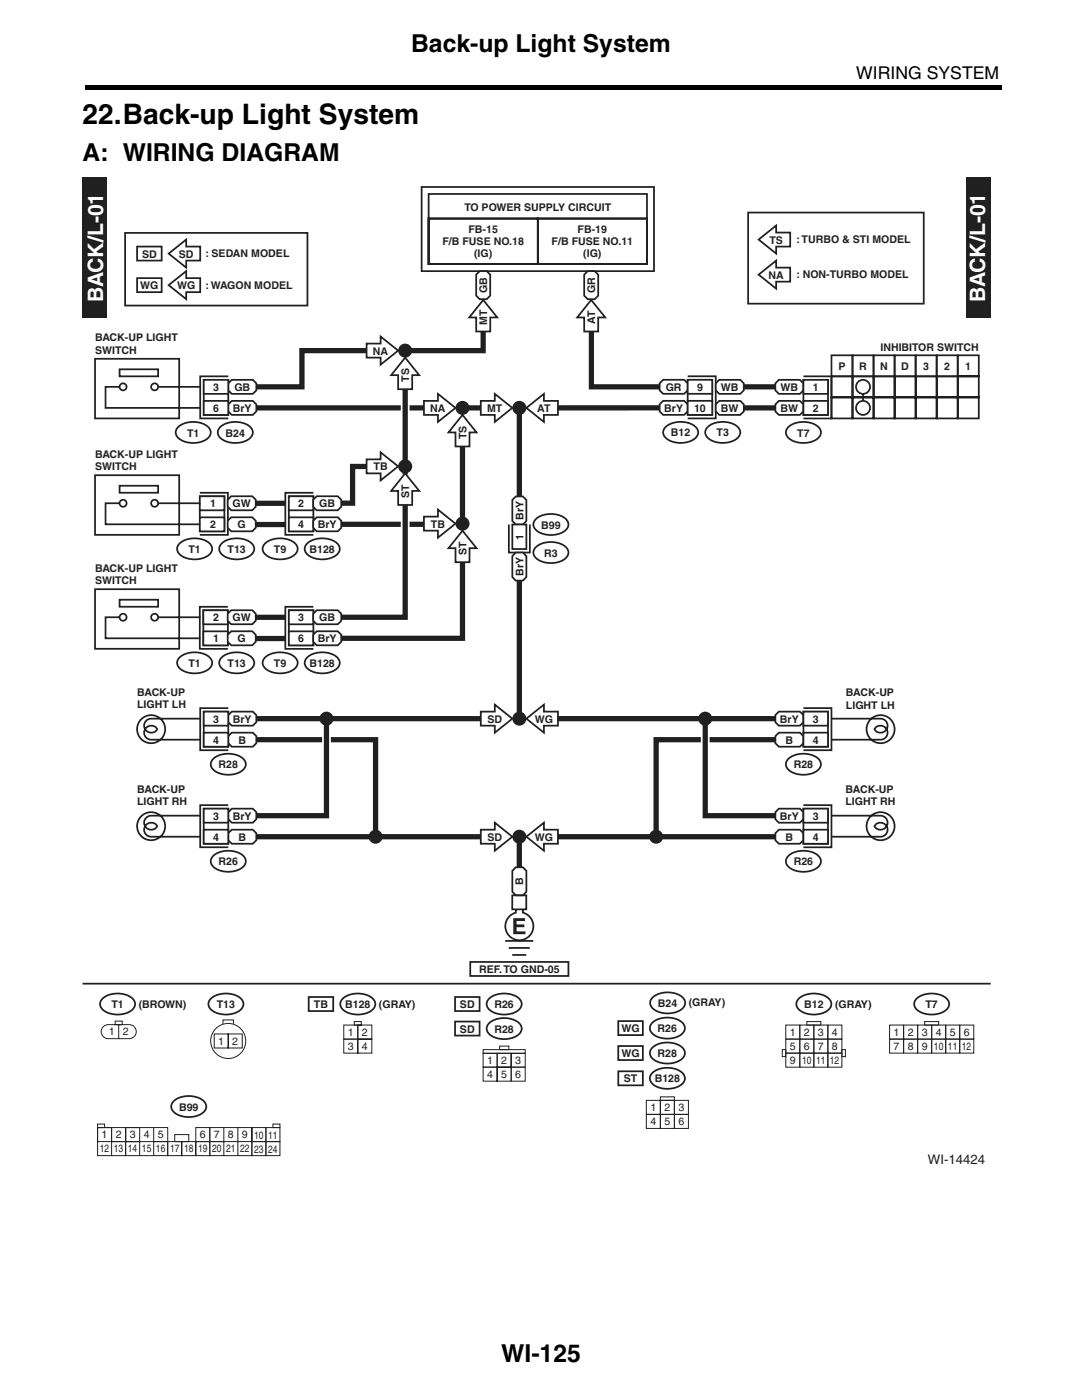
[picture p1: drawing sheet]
<svg xmlns="http://www.w3.org/2000/svg" width="216mm" height="279mm" viewBox="0 0 216 279" stroke-linecap="round" stroke-linejoin="round" font-family="sans-serif">
<path d="M17 17h183v.8h-183z" fill="#000"/>
<path d="M16.5 196.4h181.2" fill="none" stroke="#231f20" stroke-width=".35"/>
<g fill="#231f20">
<path d="M16.5 35.4h4.9v28h-4.9z"/>
<path d="M192.8 35.4h4.9v28h-4.9z"/>
</g>
<path d="M73.2 70h-12.9v7.2h-14M118 63.2v14h13.7M89.5 81.4h-38.3M92.3 88.4v15.9M92.3 81.4h5.8M63.2 104.7h25.9M51.2 147.7h23.8v19.3M106.5 143.5h48.3" fill="none" stroke="#231f20" stroke-width="1.1" stroke-linecap="butt"/>
<path d="M80.9 78.5v40.7z" fill="#fff"/>
<path d="M80.9 78.5v40.7" fill="none" stroke="#fff" stroke-width="1.8" stroke-linecap="butt"/>
<path d="M65.2 145.6v9.9z" fill="#fff"/>
<path d="M65.2 145.6v9.9" fill="none" stroke="#fff" stroke-width="1.8" stroke-linecap="butt"/>
<path d="M95.1 54.8l.7-.7h1.4l.7 .7v4.2l-.7 .7h-1.4l-.7-.7zM102.3 173.8l.7-.7h1.4l.7 .7v4.2l-.7 .7h-1.4l-.7-.7zM93.9 192h19.6v2.8h-19.6z" fill="none" stroke="#231f20" stroke-width=".35"/>
<path d="M102.5 183.3h2.3v.6h-1.7v.6h1.6v.6h-1.6v.8h1.8v.6h-2.4z" fill="#231f20"/>
<path d="M102.2 178.7h2.8v2.8h-2.8zM100.8 187.8h5.6M101.5 189.2h4.2M102.2 190.6h2.8M103 181.5v.7a2.8 2.8 0 0 0-1.6 4.3 2.8 2.8 0 0 0 4.6 0 2.8 2.8 0 0 0-1.6-4.3v-.7" fill="none" stroke="#231f20" stroke-width=".35"/>
<g fill="#231f20">
<circle cx="92.3" cy="81.4" r="1.4"/>
<circle cx="80.9" cy="70" r="1.4"/>
</g>
<path d="M151.4 47.8l3.5-2.8v1.4h2.8v2.8h-2.8v1.4z" fill="#fff"/>
<path d="M151.4 47.8l3.5-2.8v1.4h2.8v2.8h-2.8v1.4z" fill="none" stroke="#231f20" stroke-width=".35"/>
<path d="M151.4 54.8l3.5-2.8v1.4h2.8v2.8h-2.8v1.4z" fill="#fff"/>
<path d="M149.3 42.4h35.1v18.2h-35.1zM151.4 54.8l3.5-2.8v1.4h2.8v2.8h-2.8v1.4zM68.3 199.5a4.8 4.8 0 0 1 6.3 0 1.63 1.63 0 0 1-1 2.6 4.9 4.9 0 0 1-5.3-.8 1.38 1.38 0 0 1 0-1.8z" fill="none" stroke="#231f20" stroke-width=".35"/>
<path d="M68.6 204.6h2.8v2.8h-2.8zM68.6 207.4h2.8v2.8h-2.8zM70.7 203.9h1.4v.7h-1.4zM71.4 204.6h2.8v2.8h-2.8zM71.4 207.4h2.8v2.8h-2.8z" fill="none" stroke="#231f20" stroke-width=".2"/>
<path d="M40.7 75.8h4.9v7h-4.9z" fill="#fff"/>
<path d="M40.7 75.8h4.9v7h-4.9zM45.6 75.1h-5.6v8.4h5.6" fill="none" stroke="#231f20" stroke-width=".35"/>
<path d="M46.3 75.8h4.2l.7 .7v1.4l-.7 .7h-4.2l-.7-.7v-1.4z" fill="#fff"/>
<path d="M46.3 75.8h4.2l.7 .7v1.4l-.7 .7h-4.2l-.7-.7v-1.4z" fill="none" stroke="#231f20" stroke-width=".35"/>
<path d="M46.3 80h4.2l.7 .7v1.4l-.7 .7h-4.2l-.7-.7v-1.4z" fill="#fff"/>
<path d="M46.3 80h4.2l.7 .7v1.4l-.7 .7h-4.2l-.7-.7v-1.4z" fill="none" stroke="#231f20" stroke-width=".35"/>
<path d="M40.7 80h4.9v2.8h-4.9z" fill="#fff"/>
<path d="M40.7 80h4.9v2.8h-4.9z" fill="none" stroke="#231f20" stroke-width=".35"/>
<path d="M40.7 75.8h4.9v2.8h-4.9z" fill="#fff"/>
<path d="M40.7 75.8h4.9v2.8h-4.9z" fill="none" stroke="#231f20" stroke-width=".35"/>
<path d="M57.7 99.1h4.9v7h-4.9z" fill="#fff"/>
<path d="M57.7 99.1h4.9v7h-4.9zM62.6 98.4h-5.6v8.4h5.6" fill="none" stroke="#231f20" stroke-width=".35"/>
<path d="M57.7 103.3h4.9v2.8h-4.9z" fill="#fff"/>
<path d="M57.7 103.3h4.9v2.8h-4.9z" fill="none" stroke="#231f20" stroke-width=".35"/>
<path d="M57.7 99.1h4.9v2.8h-4.9z" fill="#fff"/>
<path d="M35.4 85.4a4.8 4.8 0 0 1 6.3 0 1.63 1.63 0 0 1-.9 2.6 4.9 4.9 0 0 1-5.4-.8 1.38 1.38 0 0 1 0-1.8zM43.8 85.4a4.8 4.8 0 0 1 6.3 0 1.63 1.63 0 0 1-.9 2.6 4.9 4.9 0 0 1-5.4-.8 1.38 1.38 0 0 1 0-1.8zM57.7 99.1h4.9v2.8h-4.9z" fill="none" stroke="#231f20" stroke-width=".35"/>
<path d="M160.4 75.8h4.9v7h-4.9z" fill="#fff"/>
<path d="M160.4 75.8h4.9v7h-4.9zM160.4 75.1h5.6v8.4h-5.6" fill="none" stroke="#231f20" stroke-width=".35"/>
<path d="M155.5 75.8h4.2l.7 .7v1.4l-.7 .7h-4.2l-.7-.7v-1.4z" fill="#fff"/>
<path d="M155.5 75.8h4.2l.7 .7v1.4l-.7 .7h-4.2l-.7-.7v-1.4z" fill="none" stroke="#231f20" stroke-width=".35"/>
<path d="M160.4 75.8h4.9v2.8h-4.9z" fill="#fff"/>
<path d="M160.4 75.8h4.9v2.8h-4.9z" fill="none" stroke="#231f20" stroke-width=".35"/>
<path d="M155.5 80h4.2l.7 .7v1.4l-.7 .7h-4.2l-.7-.7v-1.4z" fill="#fff"/>
<path d="M155.5 80h4.2l.7 .7v1.4l-.7 .7h-4.2l-.7-.7v-1.4z" fill="none" stroke="#231f20" stroke-width=".35"/>
<path d="M160.4 80h4.9v2.8h-4.9z" fill="#fff"/>
<path d="M157.2 85.4a4.8 4.8 0 0 1 6.3 0 1.63 1.63 0 0 1-.9 2.6 4.9 4.9 0 0 1-5.4-.8 1.38 1.38 0 0 1 0-1.8zM160.4 80h4.9v2.8h-4.9z" fill="none" stroke="#231f20" stroke-width=".35"/>
<path d="M137.3 75.8h4.9v7h-4.9z" fill="#fff"/>
<path d="M137.3 75.8h4.9v7h-4.9zM137.3 75.1h5.6v8.4h-5.6" fill="none" stroke="#231f20" stroke-width=".35"/>
<path d="M132.4 75.8h4.2l.7 .7v1.4l-.7 .7h-4.2l-.7-.7v-1.4z" fill="#fff"/>
<path d="M132.4 75.8h4.2l.7 .7v1.4l-.7 .7h-4.2l-.7-.7v-1.4z" fill="none" stroke="#231f20" stroke-width=".35"/>
<path d="M137.3 75.8h4.9v2.8h-4.9z" fill="#fff"/>
<path d="M137.3 75.8h4.9v2.8h-4.9z" fill="none" stroke="#231f20" stroke-width=".35"/>
<path d="M132.4 80h4.2l.7 .7v1.4l-.7 .7h-4.2l-.7-.7v-1.4z" fill="#fff"/>
<path d="M132.4 80h4.2l.7 .7v1.4l-.7 .7h-4.2l-.7-.7v-1.4z" fill="none" stroke="#231f20" stroke-width=".35"/>
<path d="M137.3 80h4.9v2.8h-4.9z" fill="#fff"/>
<path d="M137.3 80h4.9v2.8h-4.9z" fill="none" stroke="#231f20" stroke-width=".35"/>
<path d="M143.6 75.8h4.2l.7 .7v1.4l-.7 .7h-4.2l-.7-.7v-1.4z" fill="#fff"/>
<path d="M143.6 75.8h4.2l.7 .7v1.4l-.7 .7h-4.2l-.7-.7v-1.4z" fill="none" stroke="#231f20" stroke-width=".35"/>
<path d="M142.9 80.7l.7-.7h4.2l.7 .7v1.4l-.7 .7h-4.2l-.7-.7z" fill="#fff"/>
<path d="M132.7 85.4a4.8 4.8 0 0 1 6.3 0 1.63 1.63 0 0 1-.9 2.6 4.9 4.9 0 0 1-5.4-.8 1.38 1.38 0 0 1 0-1.8zM141.1 85.4a4.8 4.8 0 0 1 6.3 0 1.63 1.63 0 0 1-.9 2.6 4.9 4.9 0 0 1-5.4-.8 1.38 1.38 0 0 1 0-1.8zM142.9 80.7l.7-.7h4.2l.7 .7v1.4l-.7 .7h-4.2l-.7-.7z" fill="none" stroke="#231f20" stroke-width=".35"/>
<path d="M40.7 142.1h4.9v7h-4.9z" fill="#fff"/>
<path d="M40.7 142.1h4.9v7h-4.9zM45.6 141.4h-5.6v8.4h5.6" fill="none" stroke="#231f20" stroke-width=".35"/>
<path d="M46.3 142.1h4.2l.7 .7v1.4l-.7 .7h-4.2l-.7-.7v-1.4z" fill="#fff"/>
<path d="M46.3 142.1h4.2l.7 .7v1.4l-.7 .7h-4.2l-.7-.7v-1.4z" fill="none" stroke="#231f20" stroke-width=".35"/>
<path d="M46.3 146.3h4.2l.7 .7v1.4l-.7 .7h-4.2l-.7-.7v-1.4z" fill="#fff"/>
<path d="M46.3 146.3h4.2l.7 .7v1.4l-.7 .7h-4.2l-.7-.7v-1.4z" fill="none" stroke="#231f20" stroke-width=".35"/>
<path d="M40.7 146.3h4.9v2.8h-4.9z" fill="#fff"/>
<path d="M40.7 146.3h4.9v2.8h-4.9z" fill="none" stroke="#231f20" stroke-width=".35"/>
<path d="M40.7 142.1h4.9v2.8h-4.9z" fill="#fff"/>
<g fill="none" stroke="#231f20" stroke-width=".35">
<path d="M40 143.5h-9.8a1.4 1.4 0 0 0-1.2 2.1 1.4 1.4 0 0 0 2.4 0 1.4 1.4 0 0 0-2.4 0 1.4 1.4 0 0 0 1.2 2.1h9.8M40.7 142.1h4.9v2.8h-4.9zM42.4 151.6a4.8 4.8 0 0 1 6.3 0 1.63 1.63 0 0 1-.9 2.6 4.9 4.9 0 0 1-5.4-.7 1.38 1.38 0 0 1 0-1.9z"/>
<circle cx="30.2" cy="145.6" r="2.8"/>
</g>
<path d="M40.7 161.4h4.9v7h-4.9z" fill="#fff"/>
<path d="M40.7 161.4h4.9v7h-4.9zM45.6 160.7h-5.6v8.4h5.6" fill="none" stroke="#231f20" stroke-width=".35"/>
<path d="M45.6 162.1l.7-.7h4.2l.7 .7v1.4l-.7 .7h-4.2l-.7-.7z" fill="#fff"/>
<path d="M45.6 162.1l.7-.7h4.2l.7 .7v1.4l-.7 .7h-4.2l-.7-.7z" fill="none" stroke="#231f20" stroke-width=".35"/>
<path d="M46.3 165.6h4.2l.7 .7v1.4l-.7 .7h-4.2l-.7-.7v-1.4z" fill="#fff"/>
<path d="M46.3 165.6h4.2l.7 .7v1.4l-.7 .7h-4.2l-.7-.7v-1.4z" fill="none" stroke="#231f20" stroke-width=".35"/>
<path d="M40.7 165.6h4.9v2.8h-4.9z" fill="#fff"/>
<path d="M40.7 165.6h4.9v2.8h-4.9z" fill="none" stroke="#231f20" stroke-width=".35"/>
<path d="M40.7 161.4h4.9v2.8h-4.9z" fill="#fff"/>
<g fill="none" stroke="#231f20" stroke-width=".35">
<path d="M166 143.5h9.8a1.4 1.4 0 0 1 1.2 2.1 1.4 1.4 0 0 1-2.4 0 1.4 1.4 0 0 1 2.4 0 1.4 1.4 0 0 1-1.2 2.1h-9.8M40 162.8h-9.8a1.4 1.4 0 0 0-1.2 2.1 1.4 1.4 0 0 0 2.4 0 1.4 1.4 0 0 0-2.4 0 1.4 1.4 0 0 0 1.2 2.1h9.8M40.7 161.4h4.9v2.8h-4.9zM42.4 171a4.8 4.8 0 0 1 6.3 0 1.63 1.63 0 0 1-.9 2.6 4.9 4.9 0 0 1-5.4-.8 1.38 1.38 0 0 1 0-1.8z"/>
<circle cx="175.8" cy="145.6" r="2.8"/>
<circle cx="30.2" cy="164.9" r="2.8"/>
</g>
<path d="M160.4 142.1h4.9v7h-4.9z" fill="#fff"/>
<path d="M160.4 142.1h4.9v7h-4.9zM160.4 141.3h5.6v8.5h-5.6" fill="none" stroke="#231f20" stroke-width=".35"/>
<path d="M155.5 142.1h4.2l.7 .7v1.4l-.7 .7h-4.2l-.7-.7v-1.4z" fill="#fff"/>
<path d="M155.5 142.1h4.2l.7 .7v1.4l-.7 .7h-4.2l-.7-.7v-1.4z" fill="none" stroke="#231f20" stroke-width=".35"/>
<path d="M160.4 142.1h4.9v2.8h-4.9z" fill="#fff"/>
<path d="M160.4 142.1h4.9v2.8h-4.9z" fill="none" stroke="#231f20" stroke-width=".35"/>
<path d="M154.8 147l.7-.7h4.2l.7 .7v1.4l-.7 .7h-4.2l-.7-.7z" fill="#fff"/>
<path d="M154.8 147l.7-.7h4.2l.7 .7v1.4l-.7 .7h-4.2l-.7-.7z" fill="none" stroke="#231f20" stroke-width=".35"/>
<path d="M160.4 146.3h4.9v2.8h-4.9z" fill="#fff"/>
<g fill="none" stroke="#231f20" stroke-width=".35">
<path d="M160.4 146.3h4.9v2.8h-4.9zM166 162.8h9.8a1.4 1.4 0 0 1 1.2 2.1 1.4 1.4 0 0 1-2.4 0 1.4 1.4 0 0 1 2.4 0 1.4 1.4 0 0 1-1.2 2.1h-9.8"/>
<circle cx="175.8" cy="164.9" r="2.8"/>
</g>
<path d="M160.4 161.4h4.9v7h-4.9z" fill="#fff"/>
<path d="M160.4 161.4h4.9v7h-4.9zM160.4 160.7h5.6v8.4h-5.6" fill="none" stroke="#231f20" stroke-width=".35"/>
<path d="M155.5 161.4h4.2l.7 .7v1.4l-.7 .7h-4.2l-.7-.7v-1.4z" fill="#fff"/>
<path d="M155.5 161.4h4.2l.7 .7v1.4l-.7 .7h-4.2l-.7-.7v-1.4z" fill="none" stroke="#231f20" stroke-width=".35"/>
<path d="M160.4 161.4h4.9v2.8h-4.9z" fill="#fff"/>
<path d="M160.4 161.4h4.9v2.8h-4.9z" fill="none" stroke="#231f20" stroke-width=".35"/>
<path d="M154.8 166.3l.7-.7h4.2l.7 .7v1.4l-.7 .7h-4.2l-.7-.7z" fill="#fff"/>
<path d="M154.8 166.3l.7-.7h4.2l.7 .7v1.4l-.7 .7h-4.2l-.7-.7z" fill="none" stroke="#231f20" stroke-width=".35"/>
<path d="M160.4 165.6h4.9v2.8h-4.9z" fill="#fff"/>
<g fill="none" stroke="#231f20" stroke-width=".35">
<path d="M84.2 37.3h46.3v16.8h-46.3zM85.6 38.7h43.5v14h-43.5zM85.6 43.6h21.7v9.1h-21.7zM85.6 43.6h43.5v9.1h-43.5zM107.3 43.6h21.8v9.1h-21.8zM19 71.6h16.8v11.9h-16.8zM23.9 73.7h7.7v1.4h-7.7zM23.9 77.2h-2.8v4.2h18.9M31.6 77.2h8.4M157.2 151.6a4.8 4.8 0 0 1 6.3 0 1.63 1.63 0 0 1-.9 2.6 4.9 4.9 0 0 1-5.4-.7 1.38 1.38 0 0 1 0-1.9zM157.2 171a4.8 4.8 0 0 1 6.3 0 1.63 1.63 0 0 1-.9 2.6 4.9 4.9 0 0 1-5.4-.8 1.38 1.38 0 0 1 0-1.8zM160.4 165.6h4.9v2.8h-4.9z"/>
<circle cx="24.6" cy="77.2" r=".7"/>
<circle cx="30.9" cy="77.2" r=".7"/>
</g>
<path d="M62.5 99.8l.7-.7h4.2l.7 .7v1.4l-.7 .7h-4.2l-.7-.7z" fill="#fff"/>
<path d="M62.5 99.8l.7-.7h4.2l.7 .7v1.4l-.7 .7h-4.2l-.7-.7z" fill="none" stroke="#231f20" stroke-width=".35"/>
<path d="M62.5 104l.7-.7h4.2l.7 .7v1.4l-.7 .7h-4.2l-.7-.7z" fill="#fff"/>
<path d="M52.8 108.6a4.8 4.8 0 0 1 6.3 0 1.63 1.63 0 0 1-1 2.6 4.9 4.9 0 0 1-5.3-.7 1.38 1.38 0 0 1 0-1.9zM61.2 108.6a4.8 4.8 0 0 1 6.3 0 1.63 1.63 0 0 1-1 2.6 4.9 4.9 0 0 1-5.3-.7 1.38 1.38 0 0 1 0-1.9zM62.5 104l.7-.7h4.2l.7 .7v1.4l-.7 .7h-4.2l-.7-.7zM106.8 103.8a4.8 4.8 0 0 1 6.3 0 1.63 1.63 0 0 1-.9 2.5 4.9 4.9 0 0 1-5.4-.7 1.38 1.38 0 0 1 0-1.8zM106.8 109.4a4.8 4.8 0 0 1 6.3 0 1.63 1.63 0 0 1-.9 2.5 4.9 4.9 0 0 1-5.4-.7 1.38 1.38 0 0 1 0-1.8z" fill="none" stroke="#231f20" stroke-width=".35"/>
<path d="M39.9 99.1h4.9v7h-4.9z" fill="#fff"/>
<path d="M39.9 99.1h4.9v7h-4.9zM39.9 98.4h5.6v8.4h-5.6" fill="none" stroke="#231f20" stroke-width=".35"/>
<path d="M39.9 99.1h4.9v2.8h-4.9z" fill="#fff"/>
<path d="M39.9 99.1h4.9v2.8h-4.9z" fill="none" stroke="#231f20" stroke-width=".35"/>
<path d="M39.9 103.3h4.9v2.8h-4.9z" fill="#fff"/>
<path d="M39.9 103.3h4.9v2.8h-4.9z" fill="none" stroke="#231f20" stroke-width=".35"/>
<path d="M46.2 99.1h4.2l.7 .7v1.4l-.7 .7h-4.2l-.7-.7v-1.4z" fill="#fff"/>
<path d="M46.2 99.1h4.2l.7 .7v1.4l-.7 .7h-4.2l-.7-.7v-1.4z" fill="none" stroke="#231f20" stroke-width=".35"/>
<path d="M46.2 103.3h4.2l.7 .7v1.4l-.7 .7h-4.2l-.7-.7v-1.4z" fill="#fff"/>
<g fill="none" stroke="#231f20" stroke-width=".35">
<path d="M116.6 54.8l.7-.7h1.4l.7 .7v4.2l-.7 .7h-1.4l-.7-.7zM19 94.9h16.8v11.9h-16.8zM23.9 97h7.7v1.4h-7.7zM23.9 100.5h-2.8v4.2h18.9M31.6 100.5h8.4M35.7 108.6a4.8 4.8 0 0 1 6.3 0 1.63 1.63 0 0 1-1 2.6 4.9 4.9 0 0 1-5.3-.7 1.38 1.38 0 0 1 0-1.9zM44.1 108.6a4.8 4.8 0 0 1 6.3 0 1.63 1.63 0 0 1-1 2.6 4.9 4.9 0 0 1-5.3-.7 1.38 1.38 0 0 1 0-1.9zM46.2 103.3h4.2l.7 .7v1.4l-.7 .7h-4.2l-.7-.7v-1.4z"/>
<circle cx="24.6" cy="100.5" r=".7"/>
<circle cx="30.9" cy="100.5" r=".7"/>
</g>
<path d="M96.4 63.3v6.7h-15" fill="none" stroke="#231f20" stroke-width="1.1" stroke-linecap="butt"/>
<path d="M118 59.9l2.8 3.5h-1.4v2.8h-2.8v-2.8h-1.4z" fill="#fff"/>
<path d="M118 59.9l2.8 3.5h-1.4v2.8h-2.8v-2.8h-1.4z" fill="none" stroke="#231f20" stroke-width=".35"/>
<path d="M96.5 59.9l2.8 3.5h-1.4v2.8h-2.8v-2.8h-1.4z" fill="#fff"/>
<path d="M96.5 59.9l2.8 3.5h-1.4v2.8h-2.8v-2.8h-1.4z" fill="none" stroke="#231f20" stroke-width=".35"/>
<g fill="#231f20">
<circle cx="103.7" cy="143.5" r="1.4"/>
<circle cx="65.2" cy="143.5" r="1.4"/>
<circle cx="75" cy="167" r="1.4"/>
</g>
<path d="M105.1 143.5l3.5-2.8v1.4h2.8v2.8h-2.8v1.4z" fill="#fff"/>
<path d="M105.1 143.5l3.5-2.8v1.4h2.8v2.8h-2.8v1.4z" fill="none" stroke="#231f20" stroke-width=".35"/>
<path d="M96 142.1h2.8v-1.4l3.5 2.8-3.5 2.8v-1.4h-2.8z" fill="#fff"/>
<path d="M96 142.1h2.8v-1.4l3.5 2.8-3.5 2.8v-1.4h-2.8z" fill="none" stroke="#231f20" stroke-width=".35"/>
<path d="M131.7 81.4h-23.7" fill="none" stroke="#231f20" stroke-width="1.1" stroke-linecap="butt"/>
<circle cx="103.7" cy="81.4" r="1.4" fill="#231f20"/>
<path d="M105.1 81.4l3.5-2.8v1.4h2.8v2.8h-2.8v1.4z" fill="#fff"/>
<path d="M105.1 81.4l3.5-2.8v1.4h2.8v2.8h-2.8v1.4z" fill="none" stroke="#231f20" stroke-width=".35"/>
<path d="M96 80h2.8v-1.4l3.5 2.8-3.5 2.8v-1.4h-2.8z" fill="#fff"/>
<path d="M96 80h2.8v-1.4l3.5 2.8-3.5 2.8v-1.4h-2.8z" fill="none" stroke="#231f20" stroke-width=".35"/>
<path d="M84.6 80h2.8v-1.4l3.5 2.8-3.5 2.8v-1.4h-2.8z" fill="#fff"/>
<path d="M84.6 80h2.8v-1.4l3.5 2.8-3.5 2.8v-1.4h-2.8z" fill="none" stroke="#231f20" stroke-width=".35"/>
<path d="M92.3 82.8l2.8 3.5h-1.4v2.8h-2.8v-2.8h-1.4z" fill="#fff"/>
<path d="M92.3 82.8l2.8 3.5h-1.4v2.8h-2.8v-2.8h-1.4z" fill="none" stroke="#231f20" stroke-width=".35"/>
<path d="M73.2 68.6h2.8v-1.4l3.5 2.8-3.5 2.8v-1.4h-2.8z" fill="#fff"/>
<path d="M73.2 68.6h2.8v-1.4l3.5 2.8-3.5 2.8v-1.4h-2.8z" fill="none" stroke="#231f20" stroke-width=".35"/>
<path d="M80.9 71.4l2.8 3.5h-1.4v2.8h-2.8v-2.8h-1.4z" fill="#fff"/>
<g fill="none" stroke="#231f20" stroke-width=".35">
<path d="M80.9 71.4l2.8 3.5h-1.4v2.8h-2.8v-2.8h-1.4zM166 75.1h4.2v4.2h-4.2zM166 70.9h4.2v4.2h-4.2zM166 79.3h4.2v4.2h-4.2zM170.2 70.9h4.2v4.2h-4.2zM170.2 75.1h4.2v4.2h-4.2zM170.2 79.3h4.2v4.2h-4.2zM172.3 78.6v1.4M174.4 70.9h4.2v4.2h-4.2zM174.4 75.1h4.2v4.2h-4.2zM174.4 79.3h4.2v4.2h-4.2zM178.6 70.9h4.2v4.2h-4.2z"/>
<path d="M178.6 79.3h4.2v4.2h-4.2zM178.6 75.1h4.2v4.2h-4.2zM182.8 75.1h4.2v4.2h-4.2zM182.8 70.9h4.2v4.2h-4.2zM182.8 79.3h4.2v4.2h-4.2zM187 79.3h4.2v4.2h-4.2zM187 75.1h4.2v4.2h-4.2zM187 70.9h4.2v4.2h-4.2zM191.2 70.9h4.2v4.2h-4.2zM191.2 75.1h4.2v4.2h-4.2zM191.2 79.3h4.2v4.2h-4.2zM101.6 104.7v5.6h4.2v-5.6"/>
<circle cx="172.3" cy="77.2" r="1.4"/>
<circle cx="172.3" cy="81.4" r="1.4"/>
</g>
<path d="M80.9 77.7v17M148.5 77.2h6.3M148.5 81.4h6.3" fill="none" stroke="#231f20" stroke-width="1.1" stroke-linecap="butt"/>
<path d="M102.3 111l.7-.7h1.4l.7 .7v4.2l-.7 .7h-1.4l-.7-.7z" fill="#fff"/>
<path d="M102.3 111l.7-.7h1.4l.7 .7v4.2l-.7 .7h-1.4l-.7-.7z" fill="none" stroke="#231f20" stroke-width=".35"/>
<path d="M103 99.1h1.4l.7 .7v4.2l-.7 .7h-1.4l-.7-.7v-4.2z" fill="#fff"/>
<path d="M103 99.1h1.4l.7 .7v4.2l-.7 .7h-1.4l-.7-.7v-4.2z" fill="none" stroke="#231f20" stroke-width=".35"/>
<path d="M102.3 104.7h2.8v4.9h-2.8z" fill="#fff"/>
<path d="M102.3 104.7h2.8v4.9h-2.8z" fill="none" stroke="#231f20" stroke-width=".35"/>
<path d="M103.7 81.4v17.7M103.7 115.9v27.6M51.2 143.5h44.8M65.2 143.5v19.3h-14M154.8 147.7h-23.8v19.3" fill="none" stroke="#231f20" stroke-width="1.1" stroke-linecap="butt"/>
<path d="M140.8 145.6v9.9z" fill="#fff"/>
<path d="M140.8 145.6v9.9" fill="none" stroke="#fff" stroke-width="1.8" stroke-linecap="butt"/>
<g fill="#231f20">
<circle cx="140.8" cy="143.5" r="1.4"/>
<circle cx="131" cy="167" r="1.4"/>
</g>
<path d="M140.8 143.5v19.3h14M51.2 167h48.3M103.7 167v6.1M107.9 167h46.9" fill="none" stroke="#231f20" stroke-width="1.1" stroke-linecap="butt"/>
<g fill="none" stroke="#231f20" stroke-width=".35">
<path d="M42 199.5a4.8 4.8 0 0 1 6.2 0 1.63 1.63 0 0 1-.9 2.6 4.9 4.9 0 0 1-5.3-.8 1.38 1.38 0 0 1 0-1.8zM61.6 199h4.9v2.8h-4.9zM90.8 199h4.9v2.8h-4.9zM97.5 199.5a4.8 4.8 0 0 1 6.3 0 1.63 1.63 0 0 1-1 2.6 4.9 4.9 0 0 1-5.3-.8 1.38 1.38 0 0 1 0-1.8zM159.3 199.5a4.8 4.8 0 0 1 6.3 0 1.63 1.63 0 0 1-1 2.6 4.9 4.9 0 0 1-5.3-.8 1.38 1.38 0 0 1 0-1.8zM182.8 199.5a4.8 4.8 0 0 1 6.3 0 1.63 1.63 0 0 1-.9 2.6 4.9 4.9 0 0 1-5.4-.8 1.38 1.38 0 0 1 0-1.8zM34.5 220a4.8 4.8 0 0 1 6.3 0 1.63 1.63 0 0 1-.9 2.5 4.9 4.9 0 0 1-5.4-.7 1.38 1.38 0 0 1 0-1.8zM90.8 203.9h4.9v2.8h-4.9zM97.5 204.4a4.8 4.8 0 0 1 6.3 0 1.63 1.63 0 0 1-1 2.6 4.9 4.9 0 0 1-5.3-.8 1.38 1.38 0 0 1 0-1.8zM123.4 208.8h4.9v2.8h-4.9zM123.4 203.8h4.9v2.8h-4.9zM123.4 213.9h4.9v2.8h-4.9z"/>
<path d="M130.1 204.3a4.8 4.8 0 0 1 6.3 0 1.63 1.63 0 0 1-1 2.6 4.9 4.9 0 0 1-5.3-.7 1.38 1.38 0 0 1 0-1.9zM130.1 209.3a4.8 4.8 0 0 1 6.3 0 1.63 1.63 0 0 1-1 2.5 4.9 4.9 0 0 1-5.3-.7 1.38 1.38 0 0 1 0-1.8z"/>
</g>
<g fill="none" stroke="#231f20" stroke-width=".2">
<path d="M96.4 210.3h2.8v2.7h-2.8zM96.4 213h2.8v2.8h-2.8zM96.4 209.5h8.4v.8h-8.4zM99.2 210.3h2.8v2.7h-2.8zM99.2 213h2.8v2.8h-2.8zM99.7 208.8h1.9v.7h-1.9zM102 210.3h2.8v2.7h-2.8zM102 213h2.8v2.8h-2.8zM156.1 209.5h.7v1.4h-.7zM156.8 210.2h2.8v2.8h-2.8zM156.8 204.6h2.8v2.8h-2.8zM156.8 207.4h2.8v2.8h-2.8z"/>
<path d="M159.6 204.6h2.8v2.8h-2.8zM159.6 207.4h2.8v2.8h-2.8zM159.6 210.2h2.8v2.8h-2.8zM161 203.9h2.8v.7h-2.8zM162.4 204.6h2.8v2.8h-2.8zM162.4 207.4h2.8v2.8h-2.8zM162.4 210.2h2.8v2.8h-2.8zM165.2 204.6h2.8v2.8h-2.8zM165.2 207.4h2.8v2.8h-2.8zM165.2 210.2h2.8v2.8h-2.8zM168 209.5h.7v1.4h-.7zM177.6 207.4h2.8v2.8h-2.8z"/>
<path d="M177.6 204.6h2.8v2.8h-2.8zM180.4 204.6h2.8v2.8h-2.8zM180.4 207.4h2.8v2.8h-2.8zM183.2 204.6h2.8v2.8h-2.8zM183.2 207.4h2.8v2.8h-2.8zM184.6 203.9h2.8v.7h-2.8zM186 204.6h2.8v2.8h-2.8zM186 207.4h2.8v2.8h-2.8zM188.8 204.6h2.8v2.8h-2.8zM188.8 207.4h2.8v2.8h-2.8zM191.6 207.4h2.8v2.8h-2.8zM191.6 204.6h2.8v2.8h-2.8z"/>
<path d="M19.5 225.1h2.8v2.8h-2.8zM19.5 224.4h1.4v.7h-1.4zM22.3 225.1h2.8v2.8h-2.8zM22.3 227.9h2.8v2.8h-2.8zM22.3 225.1h-2.8v5.6h2.8M25.1 225.1h8.4v2.8h-8.4zM27.9 230.7v-5.6h-2.8v2.8h2.8h-2.8v2.8h5.6M30.7 227.9h2.8v2.8h-2.8zM30.7 225.1v2.8M33.5 227.9h2.8v2.8h-2.8zM34.9 226.5h2.8v1.4h-2.8zM36.3 227.9h2.8v2.8h-2.8z"/>
<path d="M39.1 227.9h2.8v2.8h-2.8zM39.1 225.1h2.8v2.8h-2.8zM41.9 225.1h2.8v2.8h-2.8zM41.9 227.9h2.8v2.8h-2.8zM44.7 225.1h5.6v5.6h-5.6M44.7 227.9h5.6M47.5 225.1v5.6M50.3 225.1h2.8v2.8h-2.8zM50.3 227.9h2.8v2.8h-2.8zM53.1 225.1h2.8v2.8h-2.8zM53.1 227.9h2.8v2.8h-2.8zM54.5 224.4h1.4v.7h-1.4z"/>
</g>
<path d="M33.7 50.6l3.5-2.8v1.4h2.8v2.8h-2.8v1.4z" fill="#fff"/>
<path d="M33.7 50.6l3.5-2.8v1.4h2.8v2.8h-2.8v1.4z" fill="none" stroke="#231f20" stroke-width=".35"/>
<path d="M33.7 56.9l3.5-2.8v1.4h2.8v2.8h-2.8v1.4z" fill="#fff"/>
<path d="M25 46.5h36.4v14.5h-36.4zM27.4 55.5h4.9v2.8h-4.9zM27.4 49.2h4.9v2.8h-4.9zM33.7 56.9l3.5-2.8v1.4h2.8v2.8h-2.8v1.4z" fill="none" stroke="#231f20" stroke-width=".35"/>
<circle cx="103.7" cy="167" r="1.4" fill="#231f20"/>
<path d="M105.1 167l3.5-2.8v1.4h2.8v2.8h-2.8v1.4z" fill="#fff"/>
<path d="M105.1 167l3.5-2.8v1.4h2.8v2.8h-2.8v1.4z" fill="none" stroke="#231f20" stroke-width=".35"/>
<path d="M96 165.6h2.8v-1.4l3.5 2.8-3.5 2.8v-1.4h-2.8z" fill="#fff"/>
<path d="M96 165.6h2.8v-1.4l3.5 2.8-3.5 2.8v-1.4h-2.8zM20.3 199.5a4.8 4.8 0 0 1 6.3 0 1.63 1.63 0 0 1-.9 2.6 4.9 4.9 0 0 1-5.4-.8 1.38 1.38 0 0 1 0-1.8zM130.1 214.3a4.8 4.8 0 0 1 6.3 0 1.63 1.63 0 0 1-1 2.6 4.9 4.9 0 0 1-5.3-.7 1.38 1.38 0 0 1 0-1.9z" fill="none" stroke="#231f20" stroke-width=".35"/>
<path d="M44.5 204.4v-.8h2.1v.8M129 219.7h2.8v2.8h-2.8zM131.8 219.7h2.8v2.8h-2.8zM131.8 219h2.8v.7h-2.8zM134.6 219.7h2.8v2.8h-2.8zM129 222.5h2.8v2.8h-2.8zM131.8 222.5h2.8v2.8h-2.8zM134.6 222.5h2.8v2.8h-2.8z" fill="none" stroke="#231f20" stroke-width=".2"/>
<circle cx="45.6" cy="207.8" r="3.5" fill="#fff"/>
<g fill="none" stroke="#231f20" stroke-width=".2">
<path d="M20.8 204.8l.8-.3h4.2a1.4 1.4 0 0 1 1.4 1.4 1.4 1.4 0 0 1-1.4 1.4h-4.2a1.4 1.4 0 0 1-1.3-.9 1.4 1.4 0 0 1 .5-1.6zM23 203.8h1.4v.7h-1.4zM23.7 204.5v2.8M42.8 206.4h2.8v2.8h-2.8zM45.6 206.4h2.8v2.8h-2.8z"/>
<circle cx="45.6" cy="207.8" r="3.5"/>
</g>
<path d="M51 104.7h5.9M51.1 100.5h5.8M92.3 111.2v16.2h-29.1" fill="none" stroke="#231f20" stroke-width="1.1" stroke-linecap="butt"/>
<path d="M57.7 121.8h4.9v7h-4.9z" fill="#fff"/>
<path d="M57.7 121.8h4.9v7h-4.9zM62.6 121.1h-5.6v8.4h5.6" fill="none" stroke="#231f20" stroke-width=".35"/>
<path d="M57.7 126h4.9v2.8h-4.9z" fill="#fff"/>
<path d="M57.7 126h4.9v2.8h-4.9z" fill="none" stroke="#231f20" stroke-width=".35"/>
<path d="M57.7 121.8h4.9v2.8h-4.9z" fill="#fff"/>
<path d="M57.7 121.8h4.9v2.8h-4.9z" fill="none" stroke="#231f20" stroke-width=".35"/>
<path d="M62.5 122.5l.7-.7h4.2l.7 .7v1.4l-.7 .7h-4.2l-.7-.7z" fill="#fff"/>
<path d="M62.5 122.5l.7-.7h4.2l.7 .7v1.4l-.7 .7h-4.2l-.7-.7z" fill="none" stroke="#231f20" stroke-width=".35"/>
<path d="M63.2 126h4.2l.7 .7v1.4l-.7 .7h-4.2l-.7-.7v-1.4z" fill="#fff"/>
<path d="M52.8 131.4a4.8 4.8 0 0 1 6.3 0 1.63 1.63 0 0 1-1 2.6 4.9 4.9 0 0 1-5.3-.8 1.38 1.38 0 0 1 0-1.8zM61.2 131.4a4.8 4.8 0 0 1 6.3 0 1.63 1.63 0 0 1-1 2.6 4.9 4.9 0 0 1-5.3-.8 1.38 1.38 0 0 1 0-1.8zM63.2 126h4.2l.7 .7v1.4l-.7 .7h-4.2l-.7-.7v-1.4z" fill="none" stroke="#231f20" stroke-width=".35"/>
<path d="M40.6 121.8h4.9v7h-4.9z" fill="#fff"/>
<path d="M40.6 121.8h4.9v7h-4.9zM45.5 121.1h-5.6v8.4h5.6" fill="none" stroke="#231f20" stroke-width=".35"/>
<path d="M40.6 126h4.9v2.8h-4.9z" fill="#fff"/>
<path d="M40.6 126h4.9v2.8h-4.9z" fill="none" stroke="#231f20" stroke-width=".35"/>
<path d="M40.6 121.8h4.9v2.8h-4.9z" fill="#fff"/>
<path d="M40.6 121.8h4.9v2.8h-4.9z" fill="none" stroke="#231f20" stroke-width=".35"/>
<path d="M45.5 122.5l.7-.7h4.2l.7 .7v1.4l-.7 .7h-4.2l-.7-.7z" fill="#fff"/>
<path d="M45.5 122.5l.7-.7h4.2l.7 .7v1.4l-.7 .7h-4.2l-.7-.7z" fill="none" stroke="#231f20" stroke-width=".35"/>
<path d="M45.5 126.7l.7-.7h4.2l.7 .7v1.4l-.7 .7h-4.2l-.7-.7z" fill="#fff"/>
<g fill="none" stroke="#231f20" stroke-width=".35">
<path d="M19 117.6h16.8v11.9h-16.8zM23.9 119.7h7.7v1.4h-7.7zM23.9 123.2h-2.8v4.2h18.9M31.6 123.2h8.4M35.7 131.4a4.8 4.8 0 0 1 6.3 0 1.63 1.63 0 0 1-1 2.6 4.9 4.9 0 0 1-5.3-.8 1.38 1.38 0 0 1 0-1.8zM44.1 131.4a4.8 4.8 0 0 1 6.3 0 1.63 1.63 0 0 1-1 2.6 4.9 4.9 0 0 1-5.3-.8 1.38 1.38 0 0 1 0-1.8zM45.5 126.7l.7-.7h4.2l.7 .7v1.4l-.7 .7h-4.2l-.7-.7z"/>
<circle cx="24.6" cy="123.2" r=".7"/>
<circle cx="30.9" cy="123.2" r=".7"/>
</g>
<path d="M80.9 97.6v25.6h-12.8M51 127.5h5.9M51.1 123.2h5.8" fill="none" stroke="#231f20" stroke-width="1.1" stroke-linecap="butt"/>
<g fill="#231f20">
<circle cx="92.3" cy="104.5" r="1.4"/>
<circle cx="80.9" cy="93.1" r="1.4"/>
</g>
<path d="M84.6 103.1h2.8v-1.4l3.5 2.8-3.5 2.8v-1.4h-2.8z" fill="#fff"/>
<path d="M84.6 103.1h2.8v-1.4l3.5 2.8-3.5 2.8v-1.4h-2.8z" fill="none" stroke="#231f20" stroke-width=".35"/>
<path d="M92.3 105.9l2.8 3.5h-1.4v2.8h-2.8v-2.8h-1.4z" fill="#fff"/>
<path d="M92.3 105.9l2.8 3.5h-1.4v2.8h-2.8v-2.8h-1.4z" fill="none" stroke="#231f20" stroke-width=".35"/>
<path d="M73.2 91.7h2.8v-1.4l3.5 2.8-3.5 2.8v-1.4h-2.8z" fill="#fff"/>
<path d="M73.2 91.7h2.8v-1.4l3.5 2.8-3.5 2.8v-1.4h-2.8z" fill="none" stroke="#231f20" stroke-width=".35"/>
<path d="M80.9 94.5l2.8 3.5h-1.4v2.8h-2.8v-2.8h-1.4z" fill="#fff"/>
<path d="M80.9 94.5l2.8 3.5h-1.4v2.8h-2.8v-2.8h-1.4zM130.1 199.3a4.8 4.8 0 0 1 6.3 0 1.63 1.63 0 0 1-.9 2.5 4.9 4.9 0 0 1-5.4-.7 1.38 1.38 0 0 1 0-1.8z" fill="none" stroke="#231f20" stroke-width=".35"/>
<path d="M73.2 93.1h-2.8v7.3h-2.3" fill="none" stroke="#231f20" stroke-width="1.1" stroke-linecap="butt"/>
<text font-size="5.6" x="16.5" y="24.8">22.Back-up Light System</text>
<g font-size="4.9">
<text x="82.1" y="10.3">Back-up Light System</text>
<text x="16.5" y="32.1">A: WIRING DIAGRAM</text>
<text x="100" y="271.9">WI-125</text>
</g>
<g font-size="4.2" fill="#fff">
<text x="20.6" y="60.3" transform="rotate(-90 20.6 60.3)">BACK/L-01</text>
<text x="196.7" y="60.3" transform="rotate(-90 196.7 60.3)">BACK/L-01</text>
</g>
<text font-size="3.5" x="170.9" y="15.7">WIRING SYSTEM</text>
<text font-size="2.6" fill="#231f20" x="185.2" y="232.4">WI-14424</text>
<g font-size="2.1" fill="#231f20">
<text x="92.7" y="42.1">TO POWER SUPPLY CIRCUIT</text>
<text x="93.5" y="46.4">FB-15</text>
<text x="115.3" y="46.4">FB-19</text>
<text x="28.3" y="51.4">SD</text>
<text x="35.7" y="51.4">SD</text>
<text x="41" y="51.3">: SEDAN MODEL</text>
<text x="88.3" y="48.9">F/B FUSE NO.18</text>
<text x="94.6" y="51.4">(IG)</text>
<text x="110.1" y="48.9">F/B FUSE NO.11</text>
<text x="116.4" y="51.4">(IG)</text>
<text x="153.6" y="48.6">TS</text>
<text x="159" y="48.5">: TURBO &amp; STI MODEL</text>
<text x="28" y="57.7">WG</text>
<text x="35.3" y="57.7">WG</text>
<text x="41" y="57.6">: WAGON MODEL</text>
<text x="97.2" y="58.5" transform="rotate(-90 97.2 58.5)">GB</text>
<text x="118.8" y="58.5" transform="rotate(-90 118.8 58.5)">GR</text>
<text x="153.4" y="55.6">NA</text>
<text x="159" y="55.5">: NON-TURBO MODEL</text>
<text x="97.2" y="64.9" transform="rotate(-90 97.2 64.9)">MT</text>
<text x="118.8" y="64.7" transform="rotate(-90 118.8 64.7)">AT</text>
<text x="19" y="68.1">BACK-UP LIGHT</text>
<text x="19" y="70.6">SWITCH</text>
<text x="74.4" y="70.8">NA</text>
<text x="175.7" y="70">INHIBITOR SWITCH</text>
<text x="81.7" y="76.2" transform="rotate(-90 81.7 76.2)">TS</text>
<text x="167.4" y="73.8">P</text>
<text x="171.5" y="73.8">R</text>
<text x="175.7" y="73.8">N</text>
<text x="179.9" y="73.8">D</text>
<text x="184.3" y="73.8">3</text>
<text x="188.5" y="73.8">2</text>
<text x="192.7" y="73.8">1</text>
<text x="42.5" y="78">3</text>
<text x="42.5" y="82.2">6</text>
<text x="46.5" y="82.2">BrY</text>
<text x="46.8" y="78">GB</text>
<text x="85.9" y="82.2">NA</text>
<text x="97.2" y="82.2">MT</text>
<text x="107.3" y="82.2">AT</text>
<text x="132.6" y="82.2">BrY</text>
<text x="132.9" y="78">GR</text>
<text x="138.5" y="82.2">10</text>
<text x="139.1" y="78">9</text>
<text x="143.9" y="78">WB</text>
<text x="143.9" y="82.2">BW</text>
<text x="155.8" y="78">WB</text>
<text x="155.8" y="82.2">BW</text>
<text x="162.2" y="78">1</text>
<text x="162.2" y="82.2">2</text>
<text x="37.3" y="87.1">T1</text>
<text x="45" y="87.1">B24</text>
<text x="93.1" y="87.7" transform="rotate(-90 93.1 87.7)">TS</text>
<text x="133.9" y="87.1">B12</text>
<text x="143" y="87.1">T3</text>
<text x="159.1" y="87.1">T7</text>
<text x="19" y="91.4">BACK-UP LIGHT</text>
<text x="19" y="93.8">SWITCH</text>
<text x="74.6" y="93.9">TB</text>
<text x="41.9" y="101.3">1</text>
<text x="46.4" y="101.3">GW</text>
<text x="59.5" y="101.3">2</text>
<text x="63.7" y="101.3">GB</text>
<text x="81.7" y="99.3" transform="rotate(-90 81.7 99.3)">ST</text>
<text x="41.9" y="105.5">2</text>
<text x="47.4" y="105.5">G</text>
<text x="59.5" y="105.5">4</text>
<text x="63.4" y="105.5">BrY</text>
<text x="86" y="105.3">TB</text>
<text x="104.5" y="107.7" transform="rotate(-90 104.5 107.7)">1</text>
<text x="104.5" y="103.8" transform="rotate(-90 104.5 103.8)">BrY</text>
<text x="108" y="105.5">B99</text>
<text x="37.6" y="110.4">T1</text>
<text x="45.4" y="110.4">T13</text>
<text x="54.7" y="110.4">T9</text>
<text x="61.8" y="110.4">B128</text>
<text x="93.1" y="110.8" transform="rotate(-90 93.1 110.8)">ST</text>
<text x="108.6" y="111.1">R3</text>
<text x="19" y="114.1">BACK-UP LIGHT</text>
<text x="19" y="116.6">SWITCH</text>
<text x="104.5" y="115" transform="rotate(-90 104.5 115)">BrY</text>
<text x="42.6" y="124">2</text>
<text x="46.4" y="124">GW</text>
<text x="59.5" y="124">3</text>
<text x="63.7" y="124">GB</text>
<text x="42.6" y="128.2">1</text>
<text x="47.4" y="128.2">G</text>
<text x="59.5" y="128.2">6</text>
<text x="63.4" y="128.2">BrY</text>
<text x="37.6" y="133.1">T1</text>
<text x="45.4" y="133.1">T13</text>
<text x="54.7" y="133.1">T9</text>
<text x="61.8" y="133.1">B128</text>
<text x="27.4" y="138.8">BACK-UP</text>
<text x="27.4" y="141.3">LIGHT LH</text>
<text x="168.9" y="139">BACK-UP</text>
<text x="168.9" y="141.4">LIGHT LH</text>
<text x="42.5" y="144.3">3</text>
<text x="42.5" y="148.5">4</text>
<text x="46.5" y="144.3">BrY</text>
<text x="47.6" y="148.5">B</text>
<text x="97.3" y="144.3">SD</text>
<text x="106.7" y="144.3">WG</text>
<text x="155.7" y="144.3">BrY</text>
<text x="156.8" y="148.5">B</text>
<text x="162.2" y="148.5">4</text>
<text x="162.2" y="144.3">3</text>
<text x="43.6" y="153.4">R28</text>
<text x="158.4" y="153.4">R28</text>
<text x="27.4" y="158.2">BACK-UP</text>
<text x="27.4" y="160.7">LIGHT RH</text>
<text x="168.8" y="158.3">BACK-UP</text>
<text x="168.8" y="160.7">LIGHT RH</text>
<text x="42.5" y="163.6">3</text>
<text x="42.5" y="167.8">4</text>
<text x="46.5" y="163.6">BrY</text>
<text x="47.6" y="167.8">B</text>
<text x="97.3" y="167.8">SD</text>
<text x="106.7" y="167.8">WG</text>
<text x="155.7" y="163.6">BrY</text>
<text x="156.8" y="167.8">B</text>
<text x="162.2" y="167.8">4</text>
<text x="162.2" y="163.6">3</text>
<text x="43.6" y="172.7">R26</text>
<text x="158.4" y="172.7">R26</text>
<text x="104.5" y="176.7" transform="rotate(-90 104.5 176.7)">B</text>
<text x="95.6" y="194.2">REF. TO GND-05</text>
<text x="22.2" y="201.2">T1</text>
<text x="27.7" y="201.2">(BROWN)</text>
<text x="43.3" y="201.2">T13</text>
<text x="62.7" y="201.2">TB</text>
<text x="68.9" y="201.2">B128</text>
<text x="75.7" y="201.2">(GRAY)</text>
<text x="91.8" y="201.2">SD</text>
<text x="98.7" y="201.2">R26</text>
<text x="131.3" y="201">B24</text>
<text x="137.5" y="200.9">(GRAY)</text>
<text x="160.5" y="201.2">B12</text>
<text x="166.7" y="201.2">(GRAY)</text>
<text x="184.7" y="201.2">T7</text>
<text x="21.7" y="206.7">1</text>
<text x="24.5" y="206.7">2</text>
<text x="43.6" y="208.5">1</text>
<text x="46.4" y="208.5">2</text>
<text x="69.4" y="209.6">3</text>
<text x="69.4" y="206.8">1</text>
<text x="72.2" y="209.6">4</text>
<text x="72.2" y="206.8">2</text>
<text x="91.8" y="206.1">SD</text>
<text x="98.7" y="206.1">R28</text>
<text x="124" y="206">WG</text>
<text x="131.3" y="206">R26</text>
<text x="157.7" y="206.8">1</text>
<text x="157.7" y="209.6">5</text>
<text x="160.5" y="206.8">2</text>
<text x="160.5" y="209.6">6</text>
<text x="163.3" y="206.8">3</text>
<text x="163.3" y="209.6">7</text>
<text x="166.1" y="206.8">4</text>
<text x="166.1" y="209.6">8</text>
<text x="178.4" y="206.8">1</text>
<text x="178.4" y="209.6">7</text>
<text x="181.2" y="209.6">8</text>
<text x="181.2" y="206.8">2</text>
<text x="184" y="206.8">3</text>
<text x="184" y="209.6">9</text>
<text x="186.4" y="209.6">10</text>
<text x="186.8" y="206.8">4</text>
<text x="189.2" y="209.6">11</text>
<text x="189.6" y="206.8">5</text>
<text x="192" y="209.6">12</text>
<text x="192.4" y="206.8">6</text>
<text x="97.2" y="215.3">4</text>
<text x="97.2" y="212.4">1</text>
<text x="100" y="212.4">2</text>
<text x="100" y="215.3">5</text>
<text x="102.8" y="215.3">6</text>
<text x="102.8" y="212.4">3</text>
<text x="124" y="211">WG</text>
<text x="131.3" y="211">R28</text>
<text x="157.7" y="212.4">9</text>
<text x="160.1" y="212.4">10</text>
<text x="162.9" y="212.4">11</text>
<text x="165.6" y="212.4">12</text>
<text x="35.7" y="221.7">B99</text>
<text x="124.5" y="216.1">ST</text>
<text x="129.8" y="221.8">1</text>
<text x="130.7" y="216.1">B128</text>
<text x="132.6" y="221.8">2</text>
<text x="135.4" y="221.8">3</text>
<text x="20.3" y="227.2">1</text>
<text x="23.1" y="227.2">2</text>
<text x="25.9" y="227.2">3</text>
<text x="28.7" y="227.2">4</text>
<text x="31.5" y="227.2">5</text>
<text x="39.9" y="227.2">6</text>
<text x="42.7" y="227.2">7</text>
<text x="45.5" y="227.2">8</text>
<text x="48.3" y="227.2">9</text>
<text x="50.7" y="227.3">10</text>
<text x="53.5" y="227.3">11</text>
<text x="129.8" y="224.6">4</text>
<text x="132.6" y="224.6">5</text>
<text x="135.4" y="224.6">6</text>
<text x="19.9" y="230">12</text>
<text x="22.7" y="230">13</text>
<text x="25.5" y="230">14</text>
<text x="28.3" y="230">15</text>
<text x="31.1" y="230">16</text>
<text x="33.9" y="230">17</text>
<text x="36.7" y="230">18</text>
<text x="39.5" y="230">19</text>
<text x="42.3" y="230">20</text>
<text x="45.1" y="230">21 22</text>
<text x="50.7" y="230.1">23</text>
<text x="53.5" y="230.1">24</text>
</g>
</svg>
